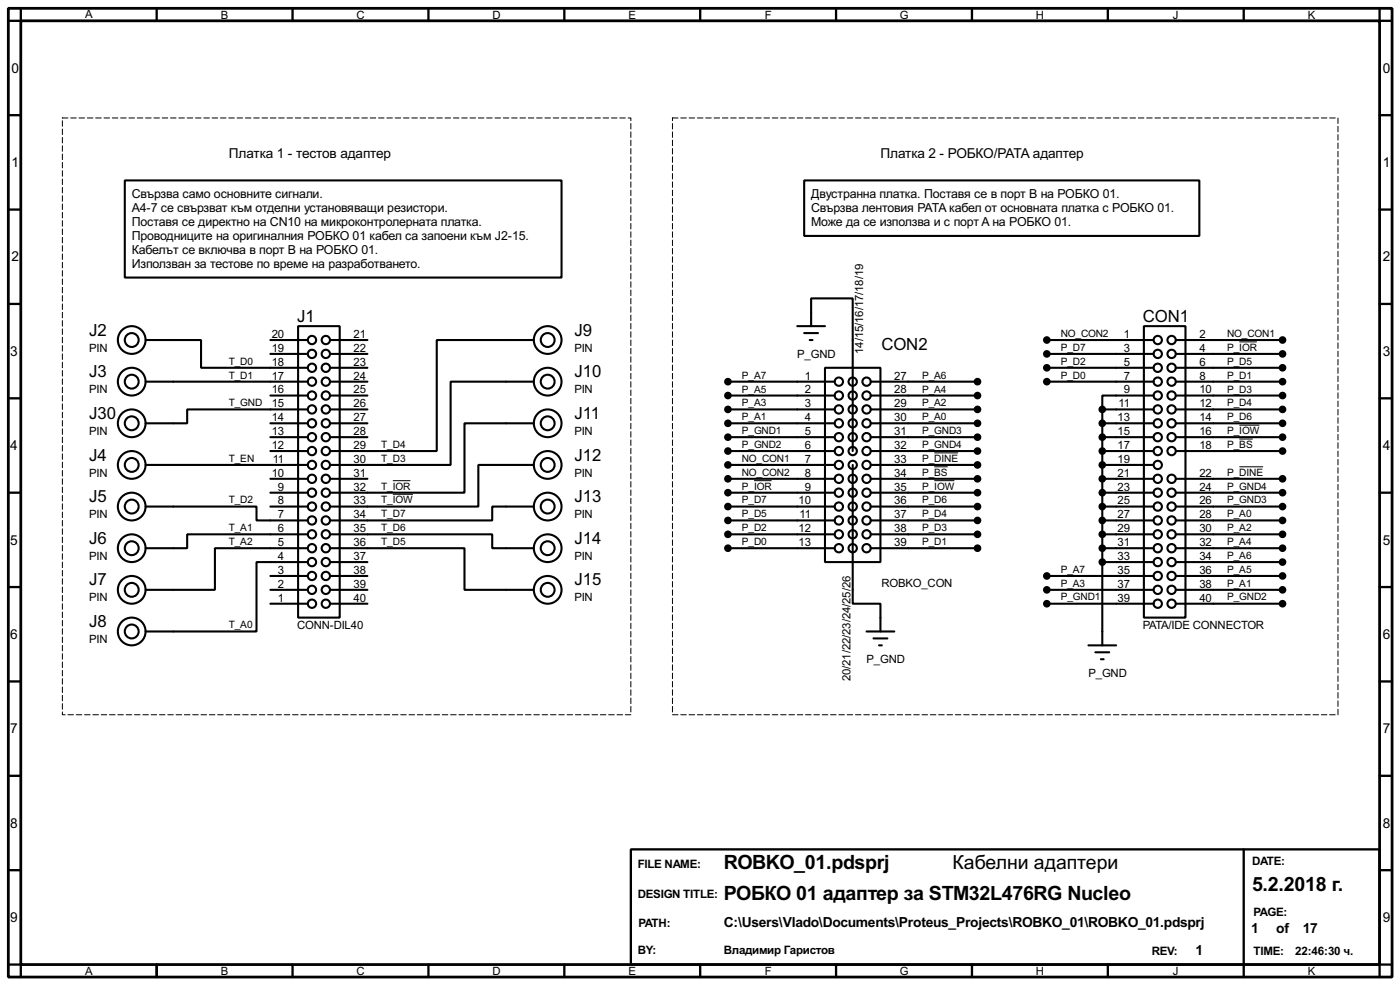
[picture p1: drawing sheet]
<svg xmlns="http://www.w3.org/2000/svg" width="256mm" height="180mm" viewBox="0 0 256 180" stroke-linecap="round" stroke-linejoin="round" font-family="sans-serif">
<path d="M1.5 1.5h253.5v177.3h-253.5zM3.8 3.8h248.9v172.7h-248.9z" fill="none" stroke="#000" stroke-width=".51"/>
<g fill="none" stroke="#000" stroke-width=".42">
<path d="M3.8 1.5v2.3h-2.3M28.7 1.5v2.3M53.6 1.5v2.3M78.5 1.5v2.3M103.4 1.5v2.3M128.3 1.5v2.3M153.2 1.5v2.3M178.1 1.5v2.3M202.9 1.5v2.3M227.8 1.5v2.3M252.7 1.5v2.3h2.3M1.5 21.1h2.3"/>
<path d="M1.5 38.4h2.3M252.7 21.1h2.3M252.7 38.4h2.3M1.5 55.6h2.3M252.7 55.6h2.3M1.5 72.9h2.3M252.7 72.9h2.3M1.5 90.2h2.3M252.7 90.2h2.3M1.5 107.4h2.3M252.7 107.4h2.3M1.5 124.7h2.3"/>
<path d="M252.7 124.7h2.3M1.5 142h2.3M1.5 159.3h2.3M115.6 155.4h137.1v21.1h-137.1zM227.8 155.4v23.4M252.7 142h2.3M252.7 159.3h2.3M1.5 176.5h2.3v2.3M28.7 176.5v2.3M53.6 176.5v2.3M78.5 176.5v2.3M103.4 176.5v2.3"/>
<path d="M128.3 176.5v2.3M153.2 176.5v2.3M178.1 176.5v2.3M202.9 176.5v2.3M255 176.5h-2.3v2.3"/>
</g>
<g fill="none" stroke="#000" stroke-width=".38">
<path d="M22.9 33h80v17.8h-80zM147.3 33h72.4v10.2h-72.4zM54.6 59.7h7.6v53.3h-7.6zM146 59.7h5.1M148.6 59.7v-5.1h7.6v27.9M209.5 59.7h7.7v53.3h-7.7zM26.7 62.2h10.1v5.1h19.6M26.7 69.8h29.7M49.5 77.5h6.9M49.5 72.4h6.9M49.5 64.8h6.9M49.5 62.2h6.9"/>
<path d="M56.4 74.9h-22.1v2.6h-7.6M60.5 69.8h6.8M60.5 77.5h6.8M60.5 74.9h6.8M60.5 72.4h6.8M60.5 67.3h6.8M60.5 64.8h6.8M60.5 62.2h6.8M97.8 77.5h-12.7v12.7h-24.6M97.8 69.8h-15.3v15.3h-22M97.8 62.2h-17.8v20.3h-19.5M133.3 69.8h19.6"/>
<path d="M133.3 77.5h19.6M133.3 74.9h19.6M133.3 72.4h19.6M147.3 61h2.6M148.3 62.2h.5M151.1 67.3h10.2v35.6h-10.2zM159.5 69.8h19.6M159.5 77.5h19.6M159.5 74.9h19.6M159.5 72.4h19.6M191.8 69.8h19.5M191.8 67.3h19.5"/>
<path d="M191.8 64.8h19.5M191.8 62.2h19.5M201.9 74.9v43.2M201.9 77.5h9.4M201.9 74.9h9.4M211.3 72.4h-9.4v2.5M215.4 69.8h19.5M215.4 77.5h19.5M215.4 74.9h19.5M215.4 72.4h19.5M215.4 67.3h19.5M215.4 64.8h19.5"/>
<path d="M215.4 62.2h19.5M26.7 92.7h20.3v2.5h9.4M26.7 85.1h29.7M49.5 92.7h6.9M49.5 90.2h6.9M49.5 87.6h6.9M49.5 82.5h6.9M49.5 80h6.9M56.4 97.8h-22.1v2.5h-7.6M60.5 97.8h29.7v2.5h7.6M60.5 87.6h6.8M60.5 80h6.8"/>
<path d="M97.8 92.7h-7.6v2.5h-29.7M97.8 85.1h-10.2v7.6h-27.1M133.3 85.1h19.6M133.3 97.8h19.6M133.3 95.2h19.6M133.3 92.7h19.6M133.3 90.2h19.6M133.3 87.6h19.6M133.3 82.5h19.6M133.3 80h19.6M156.2 85.1v25.4h5.1v5.1M159.5 85.1h19.6"/>
<path d="M159.5 97.8h19.6M159.5 95.2h19.6M159.5 92.7h19.6M159.5 90.2h19.6M159.5 87.6h19.6M159.5 82.5h19.6M159.5 80h19.6M201.9 85.1h9.4M201.9 97.8h9.4M201.9 95.2h9.4M201.9 92.7h9.4M201.9 90.2h9.4"/>
<path d="M201.9 87.6h9.4M201.9 82.5h9.4M201.9 80h9.4M215.4 97.8h19.5M215.4 95.2h19.5M215.4 92.7h19.5M215.4 90.2h19.5M215.4 87.6h19.5M215.4 82.5h19.5M215.4 80h19.5M49.5 105.4h6.9M49.5 107.9h6.9"/>
<path d="M49.5 110.5h6.9M56.4 102.9h-9.4v12.7h-20.3M56.4 100.3h-17v7.6h-12.7M60.5 100.3h24.6v7.6h12.7M60.5 102.9h6.8M60.5 105.4h6.8M60.5 107.9h6.8M60.5 110.5h6.8M133.3 100.3h19.6M158.7 115.6h5.1M159.5 100.3h19.6M160 116.8h2.6"/>
<path d="M161 118.1h.5M191.8 105.4h19.5M191.8 107.9h19.5M191.8 110.5h19.5M199.4 118.1h5.1M200.7 119.4h2.5M201.9 100.3h9.4M201.9 102.9h9.4M215.4 100.3h19.5M215.4 102.9h19.5M215.4 105.4h19.5M215.4 107.9h19.5"/>
<path d="M215.4 110.5h19.5M201.7 120.6h.5"/>
<circle cx="24.1" cy="77.5" r="2.54"/>
<circle cx="24.1" cy="69.9" r="2.54"/>
<circle cx="24.1" cy="62.2" r="2.54"/>
<circle cx="24.1" cy="77.5" r="1.27"/>
<circle cx="24.1" cy="69.9" r="1.27"/>
<circle cx="24.1" cy="62.2" r="1.27"/>
<circle cx="57.1" cy="77.5" r=".76"/>
<circle cx="57.1" cy="74.9" r=".76"/>
<circle cx="57.1" cy="64.8" r=".76"/>
<circle cx="57.1" cy="62.2" r=".76"/>
<circle cx="57.1" cy="69.9" r=".76"/>
<circle cx="57.1" cy="67.3" r=".76"/>
<circle cx="57.1" cy="72.4" r=".76"/>
<circle cx="59.7" cy="74.9" r=".76"/>
<circle cx="59.7" cy="69.9" r=".76"/>
<circle cx="59.7" cy="77.5" r=".76"/>
<circle cx="59.7" cy="64.8" r=".76"/>
<circle cx="59.7" cy="72.4" r=".76"/>
<circle cx="59.7" cy="67.3" r=".76"/>
<circle cx="59.7" cy="62.2" r=".76"/>
<circle cx="100.3" cy="62.2" r="2.54"/>
<circle cx="100.3" cy="69.9" r="2.54"/>
<circle cx="100.3" cy="77.5" r="2.54"/>
<circle cx="100.3" cy="77.5" r="1.27"/>
<circle cx="100.3" cy="69.9" r="1.27"/>
<circle cx="100.3" cy="62.2" r="1.27"/>
<circle cx="153.7" cy="69.9" r=".76"/>
<circle cx="153.7" cy="72.4" r=".76"/>
<circle cx="153.7" cy="77.5" r=".76"/>
<circle cx="153.7" cy="74.9" r=".76"/>
<circle cx="156.2" cy="69.9" r=".76"/>
<circle cx="156.2" cy="74.9" r=".76"/>
<circle cx="156.2" cy="77.5" r=".76"/>
<circle cx="156.2" cy="72.4" r=".76"/>
<circle cx="158.7" cy="69.9" r=".76"/>
<circle cx="158.7" cy="72.4" r=".76"/>
<circle cx="158.7" cy="74.9" r=".76"/>
<circle cx="158.7" cy="77.5" r=".76"/>
<circle cx="212.1" cy="72.4" r=".76"/>
<circle cx="212.1" cy="74.9" r=".76"/>
<circle cx="212.1" cy="64.8" r=".76"/>
<circle cx="212.1" cy="69.9" r=".76"/>
<circle cx="212.1" cy="77.5" r=".76"/>
<circle cx="212.1" cy="62.2" r=".76"/>
<circle cx="212.1" cy="67.3" r=".76"/>
<circle cx="214.6" cy="62.2" r=".76"/>
<circle cx="214.6" cy="67.3" r=".76"/>
<circle cx="214.6" cy="69.9" r=".76"/>
<circle cx="214.6" cy="64.8" r=".76"/>
<circle cx="214.6" cy="72.4" r=".76"/>
<circle cx="214.6" cy="74.9" r=".76"/>
<circle cx="214.6" cy="77.5" r=".76"/>
<circle cx="24.1" cy="92.7" r="2.54"/>
<circle cx="24.1" cy="85.1" r="2.54"/>
<circle cx="24.1" cy="92.7" r="1.27"/>
<circle cx="24.1" cy="85.1" r="1.27"/>
<circle cx="57.1" cy="97.8" r=".76"/>
<circle cx="57.1" cy="95.3" r=".76"/>
<circle cx="57.1" cy="92.7" r=".76"/>
<circle cx="57.1" cy="85.1" r=".76"/>
<circle cx="57.1" cy="80" r=".76"/>
<circle cx="57.1" cy="82.6" r=".76"/>
<circle cx="57.1" cy="87.6" r=".76"/>
<circle cx="57.1" cy="90.2" r=".76"/>
<circle cx="59.7" cy="95.3" r=".76"/>
<circle cx="59.7" cy="85.1" r=".76"/>
<circle cx="59.7" cy="82.6" r=".76"/>
<circle cx="59.7" cy="97.8" r=".76"/>
<circle cx="59.7" cy="92.7" r=".76"/>
<circle cx="59.7" cy="87.6" r=".76"/>
<circle cx="59.7" cy="80" r=".76"/>
<circle cx="59.7" cy="90.2" r=".76"/>
<circle cx="100.3" cy="92.7" r="2.54"/>
<circle cx="100.3" cy="85.1" r="2.54"/>
<circle cx="100.3" cy="92.7" r="1.27"/>
<circle cx="100.3" cy="85.1" r="1.27"/>
<circle cx="153.7" cy="82.6" r=".76"/>
<circle cx="153.7" cy="87.6" r=".76"/>
<circle cx="153.7" cy="90.2" r=".76"/>
<circle cx="153.7" cy="95.3" r=".76"/>
<circle cx="153.7" cy="97.8" r=".76"/>
<circle cx="153.7" cy="85.1" r=".76"/>
<circle cx="153.7" cy="92.7" r=".76"/>
<circle cx="153.7" cy="80" r=".76"/>
<circle cx="156.2" cy="85.1" r=".76"/>
<circle cx="156.2" cy="80" r=".76"/>
<circle cx="156.2" cy="87.6" r=".76"/>
<circle cx="156.2" cy="90.2" r=".76"/>
<circle cx="156.2" cy="95.3" r=".76"/>
<circle cx="156.2" cy="82.6" r=".76"/>
<circle cx="156.2" cy="92.7" r=".76"/>
<circle cx="156.2" cy="97.8" r=".76"/>
<circle cx="158.7" cy="87.6" r=".76"/>
<circle cx="158.7" cy="82.6" r=".76"/>
<circle cx="158.7" cy="90.2" r=".76"/>
<circle cx="158.7" cy="92.7" r=".76"/>
<circle cx="158.7" cy="95.3" r=".76"/>
<circle cx="158.7" cy="97.8" r=".76"/>
<circle cx="158.7" cy="80" r=".76"/>
<circle cx="158.7" cy="85.1" r=".76"/>
<circle cx="212.1" cy="85.1" r=".76"/>
<circle cx="212.1" cy="90.2" r=".76"/>
<circle cx="212.1" cy="92.7" r=".76"/>
<circle cx="212.1" cy="95.3" r=".76"/>
<circle cx="212.1" cy="97.8" r=".76"/>
<circle cx="212.1" cy="80" r=".76"/>
<circle cx="212.1" cy="87.6" r=".76"/>
<circle cx="212.1" cy="82.6" r=".76"/>
<circle cx="214.6" cy="87.6" r=".76"/>
<circle cx="214.6" cy="95.3" r=".76"/>
<circle cx="214.6" cy="80" r=".76"/>
<circle cx="214.6" cy="92.7" r=".76"/>
<circle cx="214.6" cy="97.8" r=".76"/>
<circle cx="214.6" cy="82.6" r=".76"/>
<circle cx="214.6" cy="90.2" r=".76"/>
<circle cx="24.1" cy="115.6" r="2.54"/>
<circle cx="24.1" cy="100.3" r="2.54"/>
<circle cx="24.1" cy="108" r="2.54"/>
<circle cx="24.1" cy="100.3" r="1.27"/>
<circle cx="24.1" cy="115.6" r="1.27"/>
<circle cx="24.1" cy="108" r="1.27"/>
<circle cx="57.1" cy="102.9" r=".76"/>
<circle cx="57.1" cy="110.5" r=".76"/>
<circle cx="57.1" cy="108" r=".76"/>
<circle cx="57.1" cy="105.4" r=".76"/>
<circle cx="57.1" cy="100.3" r=".76"/>
<circle cx="59.7" cy="100.3" r=".76"/>
<circle cx="59.7" cy="102.9" r=".76"/>
<circle cx="59.7" cy="108" r=".76"/>
<circle cx="59.7" cy="110.5" r=".76"/>
<circle cx="59.7" cy="105.4" r=".76"/>
<circle cx="100.3" cy="108" r="2.54"/>
<circle cx="100.3" cy="100.3" r="2.54"/>
<circle cx="100.3" cy="100.3" r="1.27"/>
<circle cx="100.3" cy="108" r="1.27"/>
<circle cx="153.7" cy="100.3" r=".76"/>
<circle cx="156.2" cy="100.3" r=".76"/>
<circle cx="158.7" cy="100.3" r=".76"/>
<circle cx="212.1" cy="102.9" r=".76"/>
<circle cx="212.1" cy="110.5" r=".76"/>
<circle cx="212.1" cy="100.3" r=".76"/>
<circle cx="212.1" cy="105.4" r=".76"/>
<circle cx="212.1" cy="108" r=".76"/>
<circle cx="214.6" cy="110.5" r=".76"/>
<circle cx="214.6" cy="100.3" r=".76"/>
<circle cx="214.6" cy="102.9" r=".76"/>
<circle cx="214.6" cy="105.4" r=".76"/>
<circle cx="214.6" cy="108" r=".76"/>
</g>
<path d="M227 77.8h3.7M227 62.6h3.3M72 90.5h3.6M72 88h3.2M138.1 88h3.3M171.2 88h3.6M171.2 82.9h4.3M171.2 85.4h2.4M227 85.4h4.4M227 80.3h2.5" fill="none" stroke="#000" stroke-width=".18"/>
<path d="M11.4 21.6h104.2v109.2h-104.2zM123.2 21.6h121.9v109.2h-121.9z" fill="none" stroke="#fff" stroke-width=".18"/>
<path d="M11.4 21.6h104.2v109.2h-104.2zM123.2 21.6h121.9v109.2h-121.9z" fill="none" stroke="#000" stroke-width=".18" stroke-dasharray="1 .5"/>
<g fill="#000" stroke="#000" stroke-width=".38">
<circle cx="133.3" cy="77.5" r=".51"/>
<circle cx="133.3" cy="72.4" r=".51"/>
<circle cx="133.3" cy="74.9" r=".51"/>
<circle cx="133.3" cy="69.8" r=".51"/>
<circle cx="179.1" cy="74.9" r=".51"/>
<circle cx="179.1" cy="72.4" r=".51"/>
<circle cx="179.1" cy="77.5" r=".51"/>
<circle cx="179.1" cy="69.8" r=".51"/>
<circle cx="191.8" cy="62.2" r=".51"/>
<circle cx="191.8" cy="69.8" r=".51"/>
<circle cx="191.8" cy="64.8" r=".51"/>
<circle cx="191.8" cy="67.3" r=".51"/>
<circle cx="201.9" cy="74.9" r=".51"/>
<circle cx="201.9" cy="77.5" r=".51"/>
<circle cx="234.9" cy="64.8" r=".51"/>
<circle cx="234.9" cy="77.5" r=".51"/>
<circle cx="234.9" cy="62.2" r=".51"/>
<circle cx="234.9" cy="72.4" r=".51"/>
<circle cx="234.9" cy="69.8" r=".51"/>
<circle cx="234.9" cy="74.9" r=".51"/>
<circle cx="234.9" cy="67.3" r=".51"/>
<circle cx="133.3" cy="95.2" r=".51"/>
<circle cx="133.3" cy="82.5" r=".51"/>
<circle cx="133.3" cy="90.2" r=".51"/>
<circle cx="133.3" cy="80" r=".51"/>
<circle cx="133.3" cy="87.6" r=".51"/>
<circle cx="133.3" cy="92.7" r=".51"/>
<circle cx="133.3" cy="85.1" r=".51"/>
<circle cx="133.3" cy="97.8" r=".51"/>
<circle cx="179.1" cy="95.2" r=".51"/>
<circle cx="179.1" cy="92.7" r=".51"/>
<circle cx="179.1" cy="97.8" r=".51"/>
<circle cx="179.1" cy="85.1" r=".51"/>
<circle cx="179.1" cy="80" r=".51"/>
<circle cx="179.1" cy="82.5" r=".51"/>
<circle cx="179.1" cy="87.6" r=".51"/>
<circle cx="179.1" cy="90.2" r=".51"/>
<circle cx="201.9" cy="95.2" r=".51"/>
<circle cx="201.9" cy="87.6" r=".51"/>
<circle cx="201.9" cy="92.7" r=".51"/>
<circle cx="201.9" cy="80" r=".51"/>
<circle cx="201.9" cy="90.2" r=".51"/>
<circle cx="201.9" cy="97.8" r=".51"/>
<circle cx="201.9" cy="85.1" r=".51"/>
<circle cx="201.9" cy="82.5" r=".51"/>
<circle cx="234.9" cy="87.6" r=".51"/>
<circle cx="234.9" cy="92.7" r=".51"/>
<circle cx="234.9" cy="80" r=".51"/>
<circle cx="234.9" cy="90.2" r=".51"/>
<circle cx="234.9" cy="97.8" r=".51"/>
<circle cx="234.9" cy="95.2" r=".51"/>
<circle cx="234.9" cy="82.5" r=".51"/>
<circle cx="133.3" cy="100.3" r=".51"/>
<circle cx="179.1" cy="100.3" r=".51"/>
<circle cx="191.8" cy="110.5" r=".51"/>
<circle cx="191.8" cy="107.9" r=".51"/>
<circle cx="191.8" cy="105.4" r=".51"/>
<circle cx="201.9" cy="100.3" r=".51"/>
<circle cx="201.9" cy="102.9" r=".51"/>
<circle cx="234.9" cy="102.9" r=".51"/>
<circle cx="234.9" cy="110.5" r=".51"/>
<circle cx="234.9" cy="107.9" r=".51"/>
<circle cx="234.9" cy="100.3" r=".51"/>
<circle cx="234.9" cy="105.4" r=".51"/>
</g>
<g font-size="4">
<text x="132.6" y="159">ROBKO_01.pdsprj</text>
<text x="174.5" y="159">Кабелни адаптери</text>
<text x="132.6" y="164.8">РОБКО 01 адаптер за STM32L476RG Nucleo</text>
<text x="229.4" y="163.1">5.2.2018 г.</text>
</g>
<g font-size="3.4">
<text x="54.4" y="58.9">J1</text>
<text x="209.3" y="58.9">CON1</text>
<text x="16.3" y="61.4">J2</text>
<text x="105.2" y="61.4">J9</text>
<text x="161.5" y="64">CON2</text>
<text x="16.3" y="69">J3</text>
<text x="105.2" y="69">J10</text>
<text x="16.3" y="76.7">J30</text>
<text x="105.2" y="76.7">J11</text>
<text x="16.3" y="84.3">J4</text>
<text x="105.2" y="84.3">J12</text>
<text x="16.3" y="91.9">J5</text>
<text x="105.2" y="91.9">J13</text>
<text x="16.3" y="99.5">J6</text>
<text x="105.2" y="99.5">J14</text>
<text x="16.3" y="107.1">J7</text>
<text x="105.2" y="107.1">J15</text>
<text x="16.3" y="114.7">J8</text>
</g>
<g font-size="2.8">
<text x="2.1" y="13.3">0</text>
<text x="253.3" y="13.3">0</text>
<text x="41.9" y="28.9">Платка 1 - тестов адаптер</text>
<text x="161.3" y="28.9">Платка 2 - РОБКО/PATA адаптер</text>
<text x="2.1" y="30.6">1</text>
<text x="253.3" y="30.6">1</text>
<text x="2.1" y="47.8">2</text>
<text x="253.3" y="47.8">2</text>
<text x="1.9" y="65.1">3</text>
<text x="253.3" y="65.1">3</text>
<text x="1.9" y="82.4">4</text>
<text x="253.3" y="82.4">4</text>
<text x="1.9" y="99.7">5</text>
<text x="253.3" y="99.7">5</text>
<text x="1.9" y="116.9">6</text>
<text x="253.3" y="116.9">6</text>
<text x="1.9" y="134.2">7</text>
<text x="253.3" y="134.2">7</text>
<text x="1.9" y="151.5">8</text>
<text x="253.3" y="151.5">8</text>
<text x="1.9" y="168.7">9</text>
<text x="132.6" y="169.7">C:\Users\Vlado\Documents\Proteus_Projects\ROBKO_01\ROBKO_01.pdsprj</text>
<text x="229.2" y="170.7">1</text>
<text x="233.8" y="170.7">of</text>
<text x="238.7" y="170.7">17</text>
<text x="253.3" y="168.7">9</text>
<text x="219" y="174.8">1</text>
</g>
<g font-size="2.5">
<text x="24.1" y="36.3">Свързва само основните сигнали.</text>
<text x="24.1" y="38.9">A4-7 се свързват към отделни установяващи резистори.</text>
<text x="24.1" y="41.4">Поставя се директно на CN10 на микроконтролерната платка.</text>
<text x="148.6" y="36.3">Двустранна платка. Поставя се в порт B на РОБКО 01.</text>
<text x="148.6" y="38.9">Свързва лентовия PATA кабел от основната платка с РОБКО 01.</text>
<text x="148.6" y="41.4">Може да се използва и с порт A на РОБКО 01.</text>
<text x="24.1" y="43.9">Проводниците на оригиналния РОБКО 01 кабел са запоени към J2-15.</text>
<text x="24.1" y="46.5">Кабелът се включва в порт B на РОБКО 01.</text>
<text x="24.1" y="49">Използван за тестове по време на разработването.</text>
</g>
<g font-size="2.4">
<text x="116.8" y="158.8">FILE NAME:</text>
<text x="229.4" y="158.3">DATE:</text>
<text x="116.8" y="164.3">DESIGN TITLE:</text>
<text x="229.6" y="167.7">PAGE:</text>
<text x="117" y="169.6">PATH:</text>
<text x="116.8" y="174.6">BY:</text>
<text x="132.6" y="174.6">Владимир Гаристов</text>
<text x="211" y="174.7">REV:</text>
<text x="229.6" y="174.7">TIME:</text>
<text x="237.3" y="174.7">22:46:30 ч.</text>
</g>
<g font-size="2.3">
<text x="15.6" y="3.3">A</text>
<text x="40.5" y="3.5">B</text>
<text x="65.3" y="3.5">C</text>
<text x="90.2" y="3.5">D</text>
<text x="115.1" y="3.5">E</text>
<text x="140.1" y="3.5">F</text>
<text x="164.8" y="3.5">G</text>
<text x="189.8" y="3.5">H</text>
<text x="214.9" y="3.5">J</text>
<text x="239.6" y="3.5">K</text>
<text x="16.3" y="64.3">PIN</text>
<text x="49.8" y="64.4">19</text>
<text x="49.8" y="61.8">20</text>
<text x="64.8" y="64.4">22</text>
<text x="64.8" y="61.8">21</text>
<text x="105.2" y="64.3">PIN</text>
<text x="146" y="65.5">P_GND</text>
<text x="158.1" y="64.8" transform="rotate(-90 158.1 64.8)">14/15/16/17/18/19</text>
<text x="205.9" y="61.8">1</text>
<text x="205.9" y="64.4">3</text>
<text x="219.7" y="61.8">2</text>
<text x="219.7" y="64.4">4</text>
<text x="16.3" y="72">PIN</text>
<text x="49.8" y="69.5">17</text>
<text x="49.8" y="66.9">18</text>
<text x="64.8" y="69.5">24</text>
<text x="64.8" y="66.9">23</text>
<text x="105.2" y="72">PIN</text>
<text x="147.4" y="69.5">1</text>
<text x="163.8" y="69.5">27</text>
<text x="205.9" y="66.9">5</text>
<text x="205.9" y="69.5">7</text>
<text x="219.7" y="66.9">6</text>
<text x="219.7" y="69.5">8</text>
<text x="49.8" y="77.1">14</text>
<text x="49.8" y="74.5">15</text>
<text x="49.8" y="72">16</text>
<text x="64.8" y="77.1">27</text>
<text x="64.8" y="74.5">26</text>
<text x="64.8" y="72">25</text>
<text x="147.4" y="72">2</text>
<text x="147.4" y="74.5">3</text>
<text x="147.4" y="77.1">4</text>
<text x="163.8" y="72">28</text>
<text x="163.8" y="74.5">29</text>
<text x="163.8" y="77.1">30</text>
<text x="204.7" y="77.1">13</text>
<text x="204.9" y="74.5">11</text>
<text x="205.9" y="72">9</text>
<text x="219.7" y="72">10</text>
<text x="219.7" y="74.5">12</text>
<text x="219.7" y="77.1">14</text>
<text x="16.3" y="79.6">PIN</text>
<text x="49.8" y="82.2">12</text>
<text x="49.8" y="79.6">13</text>
<text x="64.8" y="82.2">29</text>
<text x="64.8" y="79.6">28</text>
<text x="105.2" y="79.6">PIN</text>
<text x="147.4" y="79.6">5</text>
<text x="147.4" y="82.2">6</text>
<text x="163.8" y="79.6">31</text>
<text x="163.8" y="82.2">32</text>
<text x="204.7" y="79.6">15</text>
<text x="204.7" y="82.2">17</text>
<text x="219.7" y="79.6">16</text>
<text x="219.7" y="82.2">18</text>
<text x="16.3" y="87.2">PIN</text>
<text x="49.8" y="87.2">10</text>
<text x="50" y="84.7">11</text>
<text x="50.9" y="89.8">9</text>
<text x="64.8" y="89.8">32</text>
<text x="64.8" y="87.2">31</text>
<text x="64.8" y="84.7">30</text>
<text x="105.2" y="87.2">PIN</text>
<text x="147.4" y="84.7">7</text>
<text x="147.4" y="87.2">8</text>
<text x="147.4" y="89.8">9</text>
<text x="163.8" y="84.7">33</text>
<text x="163.8" y="87.2">34</text>
<text x="163.8" y="89.8">35</text>
<text x="204.7" y="84.7">19</text>
<text x="204.7" y="87.2">21</text>
<text x="204.7" y="89.8">23</text>
<text x="219.7" y="87.2">22</text>
<text x="219.7" y="89.8">24</text>
<text x="16.3" y="94.8">PIN</text>
<text x="50.9" y="94.9">7</text>
<text x="50.9" y="92.3">8</text>
<text x="64.8" y="94.9">34</text>
<text x="64.8" y="92.3">33</text>
<text x="105.2" y="94.8">PIN</text>
<text x="146.3" y="92.3">10</text>
<text x="146.5" y="94.9">11</text>
<text x="163.8" y="92.3">36</text>
<text x="163.8" y="94.9">37</text>
<text x="204.7" y="92.3">25</text>
<text x="204.7" y="94.9">27</text>
<text x="219.7" y="92.3">26</text>
<text x="219.7" y="94.9">28</text>
<text x="50.9" y="99.9">5</text>
<text x="50.9" y="97.4">6</text>
<text x="64.8" y="99.9">36</text>
<text x="64.8" y="97.4">35</text>
<text x="146.3" y="97.4">12</text>
<text x="146.3" y="99.9">13</text>
<text x="163.8" y="97.4">38</text>
<text x="163.8" y="99.9">39</text>
<text x="204.7" y="97.4">29</text>
<text x="204.7" y="99.9">31</text>
<text x="219.7" y="97.4">30</text>
<text x="219.7" y="99.9">32</text>
<text x="16.3" y="102.4">PIN</text>
<text x="50.9" y="107.6">2</text>
<text x="50.9" y="105">3</text>
<text x="50.9" y="102.5">4</text>
<text x="64.8" y="107.6">39</text>
<text x="64.8" y="105">38</text>
<text x="64.8" y="102.5">37</text>
<text x="105.2" y="102.4">PIN</text>
<text x="161.5" y="107.5">ROBKO_CON</text>
<text x="204.7" y="102.5">33</text>
<text x="204.7" y="105">35</text>
<text x="204.7" y="107.6">37</text>
<text x="219.7" y="102.5">34</text>
<text x="219.7" y="105">36</text>
<text x="219.7" y="107.6">38</text>
<text x="16.3" y="110">PIN</text>
<text x="50.9" y="110.1">1</text>
<text x="64.8" y="110.1">40</text>
<text x="105.2" y="110">PIN</text>
<text x="204.7" y="110.1">39</text>
<text x="219.7" y="110.1">40</text>
<text x="16.3" y="117.6">PIN</text>
<text x="54.4" y="115.1">CONN-DIL40</text>
<text x="209.3" y="115.1">PATA/IDE CONNECTOR</text>
<text x="155.8" y="124.7" transform="rotate(-90 155.8 124.7)">20/21/22/23/24/25/26</text>
<text x="158.7" y="121.4">P_GND</text>
<text x="199.4" y="123.9">P_GND</text>
<text x="15.6" y="178.5">A</text>
<text x="40.5" y="178.5">B</text>
<text x="65.3" y="178.5">C</text>
<text x="90.2" y="178.5">D</text>
<text x="115.1" y="178.5">E</text>
<text x="140.1" y="178.5">F</text>
<text x="164.8" y="178.5">G</text>
<text x="189.8" y="178.5">H</text>
<text x="214.9" y="178.5">J</text>
<text x="239.6" y="178.5">K</text>
</g>
<g font-size="2.1">
<text x="194.3" y="61.7">NO_CON2</text>
<text x="194.3" y="64.2">P_D7</text>
<text x="224.8" y="64.2">P_IOR</text>
<text x="224.8" y="61.7">NO_CON1</text>
<text x="41.9" y="69.3">T_D1</text>
<text x="41.9" y="66.8">T_D0</text>
<text x="135.9" y="69.3">P_A7</text>
<text x="135.9" y="71.8">P_A5</text>
<text x="168.9" y="69.3">P_A6</text>
<text x="168.9" y="71.8">P_A4</text>
<text x="194.3" y="66.8">P_D2</text>
<text x="194.3" y="69.3">P_D0</text>
<text x="224.8" y="71.8">P_D3</text>
<text x="224.8" y="69.3">P_D1</text>
<text x="224.8" y="66.8">P_D5</text>
<text x="41.9" y="74.4">T_GND</text>
<text x="135.9" y="74.4">P_A3</text>
<text x="135.9" y="76.9">P_A1</text>
<text x="168.9" y="74.4">P_A2</text>
<text x="168.9" y="76.9">P_A0</text>
<text x="224.8" y="76.9">P_D6</text>
<text x="224.8" y="74.4">P_D4</text>
<text x="69.8" y="82">T_D4</text>
<text x="135.9" y="79.5">P_GND1</text>
<text x="135.9" y="82">P_GND2</text>
<text x="168.9" y="79.5">P_GND3</text>
<text x="168.9" y="82">P_GND4</text>
<text x="224.8" y="82">P_BS</text>
<text x="224.8" y="79.5">P_IOW</text>
<text x="41.9" y="84.5">T_EN</text>
<text x="69.8" y="89.6">T_IOR</text>
<text x="69.8" y="84.5">T_D3</text>
<text x="135.9" y="84.5">NO_CON1</text>
<text x="135.9" y="87.1">NO_CON2</text>
<text x="135.9" y="89.6">P_IOR</text>
<text x="168.9" y="84.5">P_DINE</text>
<text x="168.9" y="87.1">P_BS</text>
<text x="168.9" y="89.6">P_IOW</text>
<text x="224.8" y="89.6">P_GND4</text>
<text x="224.8" y="87.1">P_DINE</text>
<text x="41.9" y="92.1">T_D2</text>
<text x="69.8" y="94.7">T_D7</text>
<text x="69.8" y="92.1">T_IOW</text>
<text x="135.9" y="92.1">P_D7</text>
<text x="135.9" y="94.7">P_D5</text>
<text x="168.9" y="92.1">P_D6</text>
<text x="168.9" y="94.7">P_D4</text>
<text x="224.8" y="94.7">P_A0</text>
<text x="224.8" y="92.1">P_GND3</text>
<text x="41.9" y="99.7">T_A2</text>
<text x="41.9" y="97.2">T_A1</text>
<text x="69.8" y="99.7">T_D5</text>
<text x="69.8" y="97.2">T_D6</text>
<text x="135.9" y="97.2">P_D2</text>
<text x="135.9" y="99.7">P_D0</text>
<text x="168.9" y="97.2">P_D3</text>
<text x="168.9" y="99.7">P_D1</text>
<text x="224.8" y="99.7">P_A4</text>
<text x="224.8" y="97.2">P_A2</text>
<text x="194.3" y="104.8">P_A7</text>
<text x="194.3" y="107.4">P_A3</text>
<text x="224.8" y="102.3">P_A6</text>
<text x="224.8" y="104.8">P_A5</text>
<text x="224.8" y="107.4">P_A1</text>
<text x="194.3" y="109.9">P_GND1</text>
<text x="224.8" y="109.9">P_GND2</text>
<text x="41.9" y="115">T_A0</text>
</g>
</svg>
